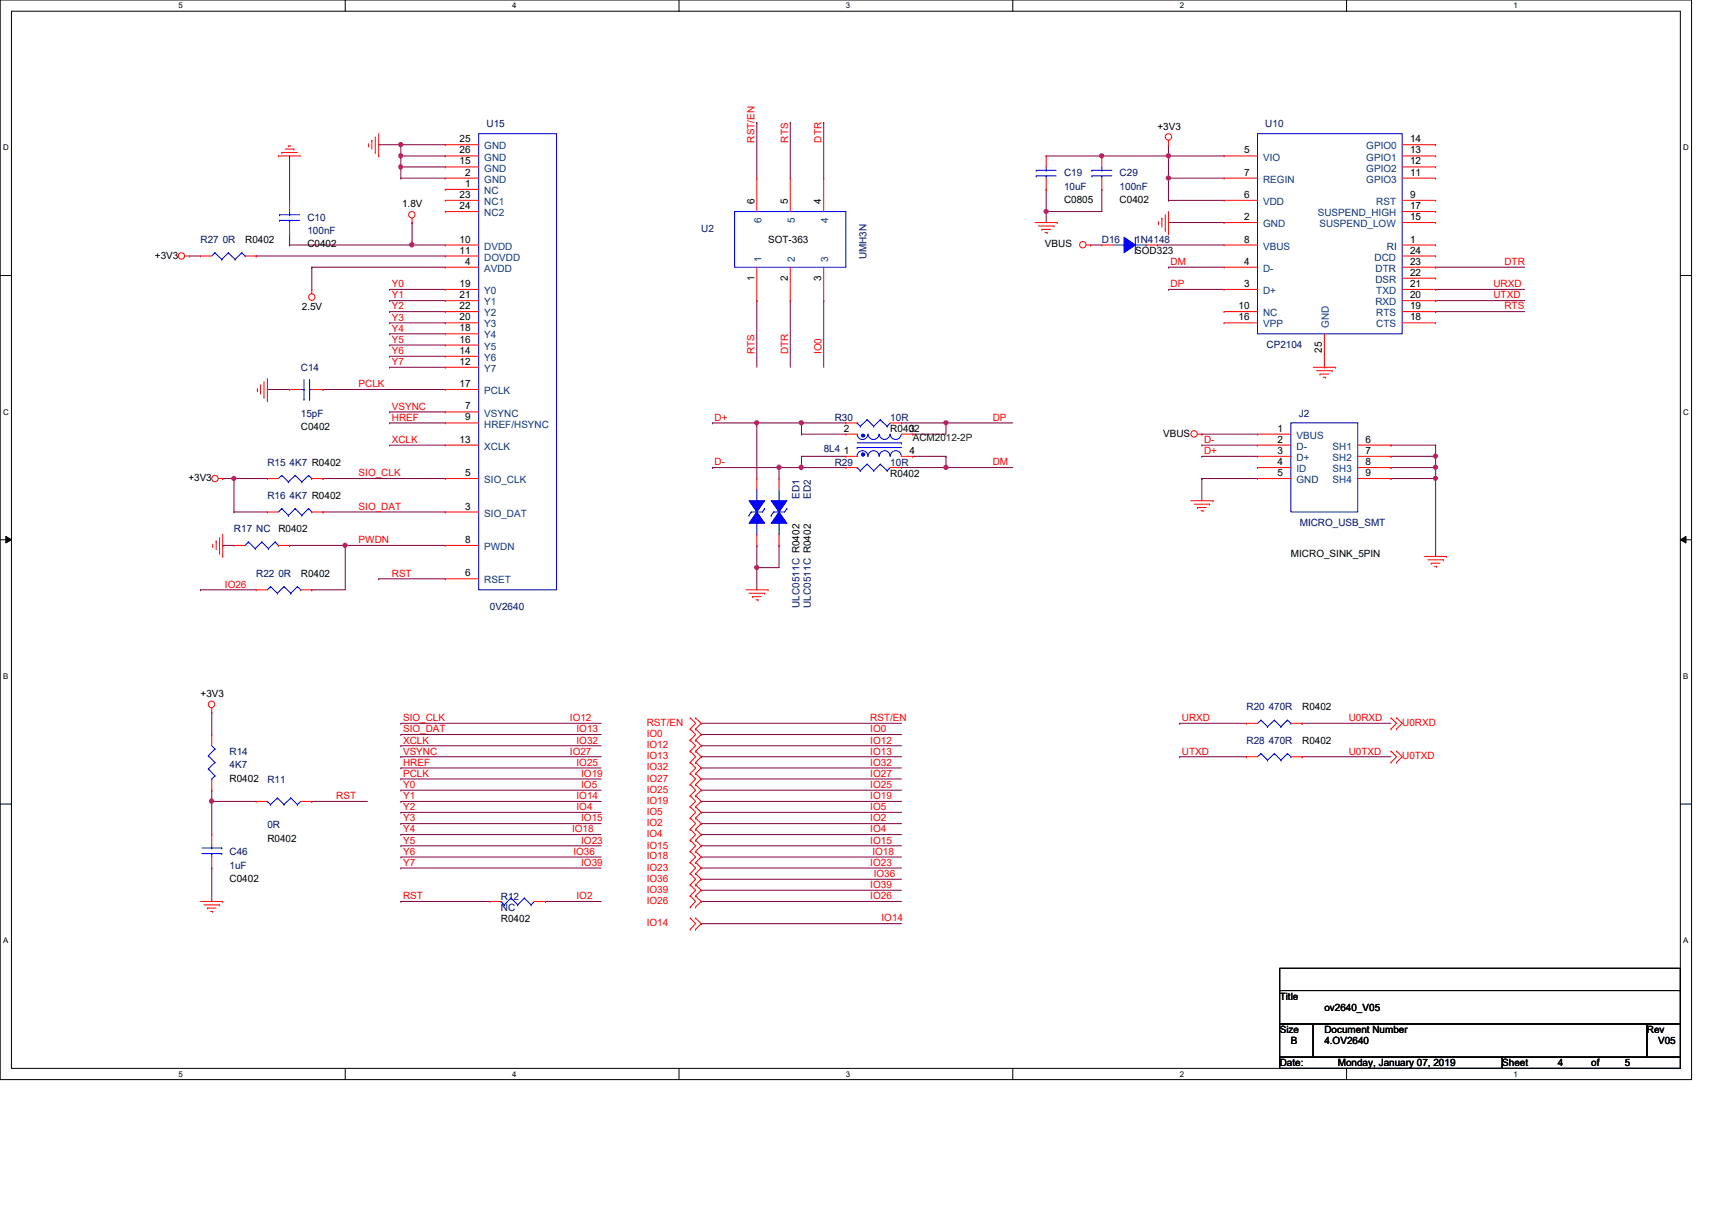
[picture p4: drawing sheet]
<svg xmlns="http://www.w3.org/2000/svg" width="297mm" height="210mm" viewBox="0 0 297 210" stroke-linecap="round" stroke-linejoin="round" font-family="sans-serif">
<path d="M0 0h293.5v187.3h-293.5zM2 1.9h289.5v183.4h-289.5z" fill="none" stroke="#000" stroke-width=".17"/>
<g fill="#fff">
<path d="M30.9 .2h.8v1.5h-.8z"/>
<path d="M30.9 185.5h.8v1.6h-.8z"/>
</g>
<path d="M59.9 0v1.9M59.9 185.3v2" fill="none" stroke="#000" stroke-width=".17"/>
<g fill="#fff">
<path d="M88.9 .2h.7v1.5h-.7z"/>
<path d="M88.9 185.5h.7v1.6h-.7z"/>
</g>
<path d="M117.8 0v1.9M117.8 185.3v2" fill="none" stroke="#000" stroke-width=".17"/>
<g fill="#fff">
<path d="M146.8 .2h.7v1.5h-.7z"/>
<path d="M146.8 185.5h.7v1.6h-.7z"/>
</g>
<path d="M175.7 0v1.9M175.7 185.3v2" fill="none" stroke="#000" stroke-width=".17"/>
<g fill="#fff">
<path d="M204.7 .2h.7v1.5h-.7z"/>
<path d="M204.7 185.5h.7v1.6h-.7z"/>
</g>
<path d="M233.6 0v1.9M233.6 185.3v2" fill="none" stroke="#000" stroke-width=".17"/>
<g fill="#fff">
<path d="M262.6 .2h.8v1.5h-.8z"/>
<path d="M262.6 185.5h.8v1.6h-.8z"/>
<path d="M.5 24.8h1v1.6h-1z"/>
<path d="M292.1 24.8h.9v1.6h-.9z"/>
<path d="M.5 70.7h1v1.5h-1z"/>
<path d="M292.1 70.7h.9v1.5h-.9z"/>
</g>
<path d="M0 47.8h2M291.5 47.8h2" fill="none" stroke="#000" stroke-width=".17"/>
<g fill="#fff">
<path d="M.5 116.5h.9v1.6h-.9z"/>
<path d="M292.1 116.5h.8v1.6h-.8z"/>
</g>
<path d="M0 93.6h2M1 93l1 .6-1 .6zM291.5 93.6l1-.6v1.2zM291.5 93.6h2" fill="none" stroke="#000" stroke-width=".17"/>
<path d="M1 93l1 .6-1 .6zM291.5 93.6l1-.6v1.2z" fill="#000"/>
<g fill="#fff">
<path d="M.5 162.4h.9v1.5h-.9z"/>
<path d="M292.1 162.4h.8v1.5h-.8z"/>
</g>
<path d="M0 139.5h2M291.5 139.5h2" fill="none" stroke="#000" stroke-width=".17"/>
<path d="M36.7 139h.1M36.7 139h7.7" fill="none" stroke="#7f003f" stroke-width=".17"/>
<circle cx="36.7" cy="139" r=".38" fill="#f0f"/>
<circle cx="36.7" cy="139" r=".38" fill="none" stroke="#f0f" stroke-width=".17"/>
<path d="M69.6 25.1h.1M69.6 25.1h7.7M36.7 139h.1M36.7 137.1h.1M36.7 123.6h.1M36.7 123.6v3.8M36.7 137.1v7.7M54.1 139h.1M54.1 139h9.7M36.7 150.6h.1M36.7 150.6v5.8" fill="none" stroke="#7f003f" stroke-width=".17"/>
<circle cx="69.5" cy="25.1" r=".37" fill="#f0f"/>
<circle cx="69.5" cy="25.1" r=".37" fill="none" stroke="#f0f" stroke-width=".17"/>
<path d="M69.6 27.1h.1M69.6 25.1h.1M69.6 27.1h7.7M69.6 25.1v2" fill="none" stroke="#7f003f" stroke-width=".17"/>
<circle cx="69.5" cy="27" r=".37" fill="#f0f"/>
<circle cx="69.5" cy="27" r=".37" fill="none" stroke="#f0f" stroke-width=".17"/>
<path d="M69.6 29h.1M69.6 29h7.7" fill="none" stroke="#7f003f" stroke-width=".17"/>
<circle cx="69.5" cy="29" r=".38" fill="#f0f"/>
<circle cx="69.5" cy="29" r=".38" fill="none" stroke="#f0f" stroke-width=".17"/>
<g fill="none" stroke="#7f003f" stroke-width=".17">
<path d="M50.2 27.1h.1M50.2 27.1v7.7M69.6 27.1h.1M69.6 30.9h.1M69.6 29h.1M69.6 27.1v3.8M69.6 30.9h7.7M50.2 40.6h.1M50.2 40.6v1.9M54.1 46.4h.1M54.1 46.4h23.2M67.6 54.1h.1"/>
<path d="M67.6 54.1h9.7M46.4 67.6h.1M46.4 67.6h3.8M56 67.6h.1M56 67.6h21.3M67.6 71.5h.1M67.6 73.4h.1M67.6 77.2h.1M67.6 71.5h9.7M67.6 73.4h9.7M67.6 77.2h9.7M40.6 83h.1"/>
<path d="M40.6 83h5.8M56 83h.1M56 88.8h.1M56 83h21.3M56 88.8h21.3M59.9 94.6h.1M59.9 94.6h17.4M65.7 100.4h.1M65.7 100.4h11.6"/>
</g>
<circle cx="40.6" cy="83" r=".37" fill="#f0f"/>
<circle cx="40.6" cy="83" r=".37" fill="none" stroke="#f0f" stroke-width=".17"/>
<g fill="none" stroke="#7f003f" stroke-width=".17">
<path d="M202.7 38.6h.1M202.7 25.1h.1M202.7 34.8h.1M202.7 30.9h.1M202.7 38.6h9.7M202.7 25.1v2M202.7 34.8h9.7M202.7 30.9h9.7M200.8 42.5h.1M200.8 42.5h11.6M202.7 46.4h.1M202.7 50.2h.1"/>
<path d="M202.7 46.4h9.7M202.7 50.2h9.7M249.1 46.4h.1M249.1 54.1h.1M249.1 46.4h15.4M249.1 54.1h15.4M38.6 83h.1M38.6 83h2M40.6 88.8h.1M40.6 83h.1M40.6 88.8h5.8M40.6 83v5.8"/>
</g>
<circle cx="202.7" cy="30.9" r=".37" fill="#f0f"/>
<circle cx="202.7" cy="30.9" r=".37" fill="none" stroke="#f0f" stroke-width=".17"/>
<path d="M202.7 30.9h.1M202.7 27.1h.1M202.7 27.1v7.7M202.7 27.1h9.7" fill="none" stroke="#7f003f" stroke-width=".17"/>
<circle cx="202.7" cy="27" r=".37" fill="#f0f"/>
<circle cx="202.7" cy="27" r=".37" fill="none" stroke="#f0f" stroke-width=".17"/>
<path d="M191.2 27.1h.1M191.2 27.1h11.5" fill="none" stroke="#7f003f" stroke-width=".17"/>
<circle cx="191.1" cy="27" r=".37" fill="#f0f"/>
<circle cx="191.1" cy="27" r=".37" fill="none" stroke="#f0f" stroke-width=".17"/>
<path d="M181.5 32.9h.1M181.5 36.7h.1M181.5 32.9v3.8M191.2 32.9h.1M191.2 32.9v3.8h-9.7" fill="none" stroke="#7f003f" stroke-width=".17"/>
<circle cx="181.5" cy="36.7" r=".37" fill="#f0f"/>
<circle cx="181.5" cy="36.7" r=".37" fill="none" stroke="#f0f" stroke-width=".17"/>
<g fill="none" stroke="#7f003f" stroke-width=".17">
<path d="M131.3 21.3h.1M131.3 21.3v9.6M137.1 21.3h.1M137.1 21.3v9.6M142.9 21.3h.1M142.9 21.3v9.6M181.5 36.7h.1M181.5 27.1h.1M181.5 36.7v1.9M181.5 27.1h9.7M131.3 52.2h.1M131.3 52.2v11.5"/>
<path d="M137.1 52.2h.1M137.1 52.2v11.5M142.9 52.2h.1M142.9 52.2v11.5M139.1 73.4h.1M139.1 73.4h7.7"/>
</g>
<circle cx="139" cy="73.3" r=".37" fill="#f0f"/>
<circle cx="139" cy="73.3" r=".37" fill="none" stroke="#f0f" stroke-width=".17"/>
<path d="M164.1 81.1h.1M164.1 81.1h11.6" fill="none" stroke="#7f003f" stroke-width=".17"/>
<circle cx="164.1" cy="81.1" r=".38" fill="#f0f"/>
<circle cx="164.1" cy="81.1" r=".38" fill="none" stroke="#f0f" stroke-width=".17"/>
<path d="M164.1 73.4h.1M164.1 73.4h11.6" fill="none" stroke="#7f003f" stroke-width=".17"/>
<circle cx="164.1" cy="73.3" r=".37" fill="#f0f"/>
<circle cx="164.1" cy="73.3" r=".37" fill="none" stroke="#f0f" stroke-width=".17"/>
<g fill="none" stroke="#7f003f" stroke-width=".17">
<path d="M139.1 75.3h.1M139.1 79.2h.1M139.1 75.3h7.7M139.1 79.2h7.7M156.4 73.4h.1M156.4 73.4h7.7M158.4 75.3h.1M158.4 79.2h.1M158.4 79.2h5.7M164.1 73.4h.1M164.1 79.2h.1M164.1 73.4v1.9h-5.7"/>
<path d="M164.1 79.2v1.9M139.1 81.1h.1M139.1 81.1h7.7"/>
</g>
<circle cx="139" cy="81.1" r=".38" fill="#f0f"/>
<circle cx="139" cy="81.1" r=".38" fill="none" stroke="#f0f" stroke-width=".17"/>
<path d="M131.3 73.4h.1M131.3 73.4h7.8M139.1 73.4h.1M139.1 73.4v1.9M156.4 81.1h.1M156.4 81.1h7.7" fill="none" stroke="#7f003f" stroke-width=".17"/>
<circle cx="131.3" cy="73.3" r=".37" fill="#f0f"/>
<circle cx="131.3" cy="73.3" r=".37" fill="none" stroke="#f0f" stroke-width=".17"/>
<path d="M123.6 73.4h.1M123.6 73.4h7.7M131.3 73.4h.1M131.3 73.4v9.6M139.1 79.2h.1M139.1 79.2v1.9M123.6 81.1h.1M123.6 81.1h11.6M131.3 98.5h.1M131.3 98.5v3.8M135.2 81.1h.1M135.2 81.1v1.9" fill="none" stroke="#7f003f" stroke-width=".17"/>
<circle cx="131.3" cy="98.4" r=".37" fill="#f0f"/>
<circle cx="131.3" cy="98.4" r=".37" fill="none" stroke="#f0f" stroke-width=".17"/>
<path d="M131.3 98.5h.1M135.2 94.6h.1M135.2 81.1h.1M135.2 94.6v3.9h-3.9M135.2 81.1h3.9" fill="none" stroke="#7f003f" stroke-width=".17"/>
<circle cx="135.2" cy="81.1" r=".38" fill="#f0f"/>
<circle cx="135.2" cy="81.1" r=".38" fill="none" stroke="#f0f" stroke-width=".17"/>
<g fill="none" stroke="#7f003f" stroke-width=".17">
<path d="M67.6 59.9h.1M67.6 57.9h.1M67.6 56h.1M67.6 52.2h.1M67.6 50.2h.1M67.6 59.9h9.7M67.6 57.9h9.7M67.6 56h9.7M67.6 52.2h9.7M67.6 50.2h9.7M71.5 42.5h.1M71.5 42.5h5.8"/>
<path d="M67.6 63.7h.1M67.6 61.8h.1M67.6 63.7h9.7M67.6 61.8h9.7M131.3 94.6h.1M131.3 94.6v3.9M69.6 127.4h.1M69.6 133.2h.1M69.6 129.4h.1M69.6 125.5h.1M69.6 131.3h.1M69.6 139h.1"/>
<path d="M69.6 137.1h.1M69.6 135.1h.1M69.6 127.4h34.7M69.6 133.2h34.7M69.6 129.4h34.7M69.6 125.5h34.7M69.6 131.3h34.7M69.6 139h34.7M69.6 137.1h34.7M69.6 135.1h34.7M69.6 140.9h.1M69.6 142.9h.1"/>
<path d="M69.6 146.7h.1M69.6 148.7h.1M69.6 144.8h.1M69.6 150.6h.1M69.6 140.9h34.7M69.6 142.9h34.7M69.6 146.7h34.7M69.6 148.7h34.7M69.6 144.8h34.7M69.6 150.6h34.7"/>
</g>
<circle cx="71.5" cy="42.5" r=".38" fill="#f0f"/>
<circle cx="71.5" cy="42.5" r=".38" fill="none" stroke="#f0f" stroke-width=".17"/>
<g fill="none" stroke="#7f003f" stroke-width=".17">
<path d="M65.7 25.1h.1M65.7 25.1h3.9M71.5 38.6h.1M71.5 38.6v3.9h-21.3M32.9 44.4h.1M32.9 44.4h1.9M44.4 44.4h.1M44.4 44.4h32.9M50.2 42.5h.1M54.1 46.4h.1M54.1 46.4v3.8M189.2 42.5h.1"/>
<path d="M189.2 42.5h2M249.1 50.2h.1M249.1 52.2h.1M249.1 50.2h15.4M249.1 52.2h15.4M241.3 77.2h.1M241.3 77.2h7.8M249.1 79.2h.1M249.1 79.2v1.9M121.7 127.4h.1M121.7 125.5h.1M121.7 125.5h34.7"/>
<path d="M121.7 127.4h34.7M204.7 125.5h.1M204.7 131.3h.1M204.7 131.3h11.6M204.7 125.5h11.6M225.9 131.3h.1M225.9 125.5h.1M225.9 131.3h15.4M225.9 125.5h15.4"/>
</g>
<circle cx="249.1" cy="79.1" r=".37" fill="#f0f"/>
<circle cx="249.1" cy="79.1" r=".37" fill="none" stroke="#f0f" stroke-width=".17"/>
<path d="M241.3 79.2h.1M241.3 79.2h7.8M241.3 81.1h.1M241.3 81.1h7.8M249.1 81.1h.1M249.1 81.1v1.9" fill="none" stroke="#7f003f" stroke-width=".17"/>
<circle cx="249" cy="81.1" r=".38" fill="#f0f"/>
<circle cx="249" cy="81.1" r=".38" fill="none" stroke="#f0f" stroke-width=".17"/>
<g fill="none" stroke="#7f003f" stroke-width=".17">
<path d="M208.5 79.2h.1M208.5 77.2h.1M208.5 75.3h.1M208.5 79.2h9.7M208.5 77.2h9.7M208.5 75.3h9.7M208.5 83h.1M208.5 83h9.7M208.5 83v3.9M241.3 83h.1M241.3 83h7.8M249.1 83h.1"/>
<path d="M249.1 83v13.5"/>
</g>
<circle cx="249.1" cy="83" r=".37" fill="#f0f"/>
<circle cx="249.1" cy="83" r=".37" fill="none" stroke="#f0f" stroke-width=".17"/>
<path d="M249.1 77.2h.1M249.1 77.2v2M38.6 94.6h.1M38.6 94.6h2M59.9 94.6h.1M59.9 94.6v7.7h-5.8M54.1 102.3h.1" fill="none" stroke="#7f003f" stroke-width=".17"/>
<circle cx="59.9" cy="94.6" r=".37" fill="#f0f"/>
<circle cx="59.9" cy="94.6" r=".37" fill="none" stroke="#f0f" stroke-width=".17"/>
<g fill="none" stroke="#7f003f" stroke-width=".17">
<path d="M50.2 94.6h.1M50.2 94.6h9.7M34.8 102.3h.1M34.8 102.3h9.6M121.7 131.3h.1M121.7 137.1h.1M121.7 133.2h.1M121.7 129.4h.1M121.7 135.1h.1M121.7 139h.1M121.7 131.3h34.7M121.7 137.1h34.7"/>
<path d="M121.7 133.2h34.7M121.7 129.4h34.7M121.7 135.1h34.7M121.7 139h34.7M69.6 156.4h.1M69.6 156.4h15.4M94.7 156.4h.1M94.7 156.4h9.6M121.7 144.8h.1M121.7 142.9h.1M121.7 146.7h.1M121.7 150.6h.1"/>
<path d="M121.7 152.5h.1M121.7 148.7h.1M121.7 154.4h.1M121.7 156.4h.1M121.7 140.9h.1M121.7 144.8h34.7M121.7 142.9h34.7M121.7 146.7h34.7M121.7 150.6h34.7M121.7 152.5h34.7M121.7 148.7h34.7M121.7 154.4h34.7"/>
<path d="M121.7 156.4h34.7M121.7 140.9h34.7M121.7 160.2h.1M121.7 160.2h34.7"/>
</g>
<g fill="none" stroke="#f00" stroke-width=".17">
<path d="M48.3 27.1h.1M48.3 27.1h3.9M48.9 26.5h.1M48.9 26.5h2.7M49.5 25.9h1.5M50 25.3h.1M50 25.3h.5M51 25.9h.1M64 25.3h.1M64 24.9v.4M64.5 24.3h.1M64.5 24.3v1.6"/>
<path d="M65.1 26.5h.1M65.1 23.7v2.8M65.7 27.1h.1M65.7 23.2v3.9M71.5 38.6h.1M71.5 37.8v.8M179.6 38.6h3.8M180.2 39.2h2.7M180.8 39.8h.1M180.8 39.8h1.5M182.9 39.2h.1M183.4 38.6h.1"/>
<path d="M201 38.8h.1M201 38.4v.4M201.6 37.8h.1M201.6 37.8v1.6M202.2 40h.1M202.2 37.3v2.7M202.7 25.1h.1M202.7 24.3v.8M202.7 36.7v3.9M32.1 44.4h.8M32.9 44.4h.1M54.1 50.2h.1"/>
<path d="M54.1 50.2v.8M181.3 40.3h.4M181.7 40.3h.1M188.5 42.5h.7M189.2 42.5h.1M202.7 40.6h.1M44.7 67.8h.1M44.7 67.4v.4M45.2 66.8h.1M45.2 66.8v1.6M45.8 68.9h.1M45.8 66.2v2.7"/>
<path d="M46.4 69.5h.1M46.4 65.7v3.8M207.8 75.3h.7M208.5 75.3h.1M227.8 63.7h3.9M228.4 64.3h2.7M229 64.9h.1M229 64.9h1.5M229.6 65.4h.4M230 65.4h.1M231.1 64.3h.1M231.7 63.7h.1"/>
<path d="M36.9 94.8h.1M36.9 94.4v.4M37.5 93.9h.1M37.5 93.9v1.5M37.9 83h.7M38.1 96h.1M38.1 93.3v2.7M38.6 96.5h.1M38.6 83h.1M38.6 92.7v3.8M206.6 86.9h3.9M207.2 87.5h2.7"/>
<path d="M207.8 88.1h.1M207.8 88.1h1.5M208.4 88.6h.3M208.7 88.6h.1M209.9 87.5h.1M210.5 86.9h.1M247.1 96.5h3.9M247.7 97.1h2.7M248.3 97.7h.1M248.3 97.7h1.5M248.9 98.3h.4M249.3 98.3h.1"/>
<path d="M250.4 97.1h.1M251 96.5h.1M129.4 102.3h3.9M130 102.9h2.7M130.6 103.5h.1M130.6 103.5h1.5M131.1 104.1h.4M131.5 104.1h.1M132.7 102.9h.1M133.3 102.3h.1M36.7 123.6h.1M36.7 122.8v.8"/>
<path d="M119.8 124.5h.1M119.8 126.4h.1M119.8 128.4h.1M119.8 130.3h.1M119.8 132.2h.1M119.8 134.2h.1M119.8 136.1h.1M119.8 138h.1M119.8 140h.1M119.8 124.5l.9 1-.9 .9M119.8 126.4l.9 1-.9 1M119.8 128.4l.9 1-.9 .9"/>
<path d="M119.8 130.3l.9 1-.9 .9M119.8 132.2l.9 1-.9 1M119.8 134.2l.9 .9-.9 1M119.8 136.1l.9 1-.9 .9M119.8 138l.9 1-.9 1M119.8 140l.9 .9-.9 1M120.7 126.4h.1M120.7 124.5h.1M120.7 128.4h.1M120.7 130.3h.1M120.7 132.2h.1M120.7 134.2h.1"/>
<path d="M120.7 136.1h.1M120.7 138h.1M120.7 140h.1M120.7 124.5l1 1-1 .9M120.7 126.4l1 1-1 1M120.7 128.4l1 1-1 .9M120.7 130.3l1 1-1 .9M120.7 132.2l1 1-1 1M120.7 134.2l1 .9-1 1M120.7 136.1l1 1-1 .9M120.7 138l1 1-1 1M120.7 140l1 .9-1 1"/>
<path d="M241.3 132.2h.1M241.3 130.3h.1M241.3 126.4h.1M241.3 124.5h.1M241.3 130.3l1 1-1 .9M241.3 124.5l1 1-1 .9M242.3 132.2h.1M242.3 130.3h.1M242.3 126.4h.1M242.3 124.5h.1M242.3 130.3l1 1-1 .9M242.3 124.5l1 1-1 .9"/>
<path d="M34.8 156.4h3.8M35.4 157h2.7M36 157.5h.1M36 157.5h1.5M36.5 158.1h.4M36.9 158.1h.1M38.1 157h.1M38.6 156.4h.1M119.8 141.9h.1M119.8 143.8h.1M119.8 145.8h.1M119.8 147.7h.1"/>
<path d="M119.8 149.6h.1M119.8 151.6h.1M119.8 153.5h.1M119.8 155.4h.1M119.8 157.4h.1M119.8 159.3h.1M119.8 141.9l.9 1-.9 .9M119.8 143.8l.9 1-.9 1M119.8 145.8l.9 .9-.9 1M119.8 147.7l.9 1-.9 .9M119.8 149.6l.9 1-.9 1M119.8 151.6l.9 .9-.9 1"/>
<path d="M119.8 153.5l.9 .9-.9 1M119.8 155.4l.9 1-.9 1M119.8 159.3l.9 .9-.9 1M120.7 141.9h.1M120.7 143.8h.1M120.7 145.8h.1M120.7 147.7h.1M120.7 149.6h.1M120.7 151.6h.1M120.7 153.5h.1M120.7 155.4h.1M120.7 157.4h.1"/>
<path d="M120.7 159.3h.1M120.7 141.9l1 1-1 .9M120.7 143.8l1 1-1 1M120.7 145.8l1 .9-1 1M120.7 147.7l1 1-1 .9M120.7 149.6l1 1-1 1M120.7 151.6l1 .9-1 1M120.7 153.5l1 .9-1 1M120.7 155.4l1 1-1 1M120.7 159.3l1 .9-1 1M119.8 161.2h.1M120.7 161.2h.1"/>
<circle cx="71.4" cy="37.2" r=".56"/>
<circle cx="202.7" cy="23.7" r=".56"/>
<circle cx="31.5" cy="44.4" r=".56"/>
<circle cx="54.1" cy="51.5" r=".56"/>
<circle cx="187.9" cy="42.5" r=".56"/>
<circle cx="207.2" cy="75.3" r=".56"/>
<circle cx="37.3" cy="83" r=".56"/>
<circle cx="36.7" cy="122.2" r=".56"/>
</g>
<path d="M222 168h69.5v3.8h-69.5zM222 171.8h69.5v5.8h-69.5zM222 177.6h5.8v5.8h-5.8zM227.8 177.6h57.9v5.8h-57.9zM285.7 177.6h5.8v5.8h-5.8zM222 183.4h38.6v1.9h-38.6zM260.6 183.4h30.9v1.9h-30.9z" fill="none" stroke="#000" stroke-width=".17"/>
<path d="M130.3 88.8h.1M130.3 88.8h2M131.3 86.9h.1M131.3 92.7h.1M131.3 85v1.9M131.3 90.8v1.9" fill="none" stroke="#00f" stroke-width=".17"/>
<path d="M130 86.9h2.7l-1.4 1.9z" fill-rule="evenodd" fill="#00f"/>
<path d="M130 86.9h2.7l-1.4 1.9zM130 89.4h.1M130.3 88.8l-.3 .6M132.7 88.2h.1M132.7 88.2l-.4 .6" fill="none" stroke="#00f" stroke-width=".17"/>
<path d="M131.3 88.8l1.4 2h-2.7z" fill-rule="evenodd" fill="#00f"/>
<g fill="none" stroke="#00f" stroke-width=".17">
<path d="M48.5 37.3h.1M48.5 38.2h.1M48.5 37.3h3.5M48.5 38.2h3.5M50.2 38.2h.1M50.2 37.3h.1M50.2 36.7v.6M50.2 38.2v.4M127.5 36.7h19.3v9.7h-19.3zM179.8 29.5h.1M179.8 30.5h.1M179.8 29.5h3.5"/>
<path d="M179.8 30.5h3.5M181.5 30.5h.1M181.5 29.5h.1M181.5 29v.5M181.5 30.5v.4M37.3 43.9h.1M37.3 43.9l-.6 .5M37.3 43.9l1.2 1.1M38.5 45h.1M39.6 43.9h.1M39.6 43.9l-1.1 1.1M39.6 43.9l1.2 1.1"/>
<path d="M40.8 45h.1M41.9 43.9h.1M41.9 43.9l-1.1 1.1M41.9 43.9l.6 .5M42.5 44.4h.1M52.2 67.6h.5M52.7 69.3h.1M52.7 67.6h.1M52.7 65.8v3.5M53.7 67.6h.1M53.7 69.3h.1M53.7 67.6h.4"/>
<path d="M53.7 65.8v3.5M148.7 75.3a.93 .93 0 0 0 .9 .9 .93 .93 0 0 0 1-.9M148.7 79.2a.93 .93 0 0 1 .9-1 .93 .93 0 0 1 1 1M148.7 77.6h.1M148.7 76.8h7.7M148.7 77.6h7.7M150.6 75.3a.95 .95 0 0 0 1 .9 .95 .95 0 0 0 .9-.9M150.6 79.2a.95 .95 0 0 1 1-1 .95 .95 0 0 1 .9 1M152.6 75.3a.93 .93 0 0 0 .9 .9 .93 .93 0 0 0 .9-.9M152.6 79.2a.93 .93 0 0 1 .9-1 .93 .93 0 0 1 .9 1M154.5 75.3a.95 .95 0 0 0 .9 .9 .95 .95 0 0 0 1-.9M154.5 79.2a.95 .95 0 0 1 .9-1 .95 .95 0 0 1 1 1"/>
<path d="M156.4 76.8h.1M224 73.4h11.6v15.4h-11.6zM43.1 94h.1M43.1 94l-.6 .6M43.1 94l1.2 1.2M44.3 95.2h.1M45.4 94h.1M45.4 94l-1.1 1.2M45.4 94l1.2 1.2M46.6 95.2h.1M47.7 94h.1M47.7 94l-1.1 1.2"/>
<path d="M47.7 94l.6 .6M48.3 94.6h.1M48.9 82.5h.1M48.9 88.2h.1M48.9 82.5l-.6 .5M48.9 82.5l1.1 1.1M48.9 88.2l-.6 .6M48.9 88.2l1.1 1.2M50 83.6h.1M50 89.4h.1M51.2 82.5h.1M51.2 88.2h.1"/>
<path d="M51.2 82.5l-1.2 1.1M51.2 82.5l1.2 1.1M51.2 88.2l-1.2 1.2M51.2 88.2l1.2 1.2M52.4 83.6h.1M52.4 89.4h.1M53.5 82.5h.1M53.5 88.2h.1M53.5 82.5l-1.1 1.1M53.5 82.5l.6 .5M53.5 88.2l-1.1 1.2M53.5 88.2l.6 .6"/>
<path d="M54.1 83h.1M54.1 88.8h.1M131.3 88.8l1.4 2h-2.7zM148.7 81.1h.1M148.7 81.1l.6 .6M149.3 81.7h.1M150.4 80.5h.1M150.4 80.5l1.2 1.2M150.4 80.5l-1.1 1.2M151.6 81.7h.1M152.7 80.5h.1M152.7 80.5l1.2 1.2"/>
<path d="M152.7 80.5l-1.1 1.2M153.9 81.7h.1M154.5 81.1l-.6 .6M36.1 131.1h.1M36.1 133.4h.1M36.1 131.1l1.2 1.1M36.1 133.4l1.2 1.2M36.7 135.1h.1M36.7 129.4l.6 .5M37.3 129.9h.1M37.3 132.2h.1M37.3 134.6h.1"/>
<path d="M37.3 129.9l-1.2 1.2M37.3 132.2l-1.2 1.2M37.3 134.6l-.6 .5M218.8 130.7h.1M218.8 130.7l-.6 .6M218.8 130.7l1.1 1.2M219.9 131.9h.1M221.1 130.7h.1M221.1 130.7l-1.2 1.2M221.1 130.7l1.1 1.2M222.2 131.9h.1M223.4 130.7h.1"/>
<path d="M223.4 130.7l-1.2 1.2M223.4 130.7l.6 .6M224 131.3h.1M35 148.1h3.5M35 147.1h3.5M36.7 147.1h.1M36.7 148.1h.1M36.7 146.7v.4M36.7 148.1v.6M38.5 148.1h.1M38.5 147.1h.1M86.9 156.4h.1"/>
<path d="M86.9 156.4l.6 .6M87.5 157h.1M88.6 155.8h.1M88.6 155.8l1.2 1.2M88.6 155.8l-1.1 1.2M89.8 157h.1M91 155.8h.1M91 155.8l1.2 1.2M91 155.8l-1.2 1.2M92.2 157h.1M92.7 156.4l-.5 .6"/>
</g>
<g fill="none" stroke="#f00" stroke-width=".17">
<path d="M50.2 34.8h.1M50.2 34.8v1.9M50.2 38.6v2M131.3 30.9h.1M131.3 30.9v5.8M137.1 30.9h.1M137.1 30.9v5.8M142.9 30.9h.1M142.9 30.9v5.8M181.5 32.9h.1M181.5 27.1h.1M181.5 27.1v1.9"/>
<path d="M181.5 30.9v2M34.8 44.4h.1M34.8 44.4h1.9M42.5 44.4h1.9M44.4 44.4h.1M50.2 40.6h.1M131.3 52.2h.1M131.3 46.4v5.8M137.1 52.2h.1M137.1 46.4v5.8M142.9 52.2h.1M142.9 46.4v5.8"/>
<path d="M50.2 67.6h.1M50.2 67.6h2M54.1 67.6h1.9M56 67.6h.1M218.2 75.3h.1M218.2 77.2h.1M218.2 79.2h.1M218.2 75.3h5.8M218.2 77.2h5.8M218.2 79.2h5.8M235.6 77.2h5.7M235.6 79.2h5.7"/>
<path d="M241.3 77.2h.1M241.3 79.2h.1M40.6 94.6h.1M40.6 94.6h1.9M46.4 83h.1M46.4 88.8h.1M46.4 83h1.9M46.4 88.8h1.9M48.3 94.6h1.9M50.2 94.6h.1M54.1 83h1.9M54.1 88.8h1.9"/>
<path d="M56 83h.1M56 88.8h.1M131.3 83h.1M131.3 94.6h.1M131.3 83v2M131.3 92.7v1.9M146.8 81.1h.1M146.8 81.1h1.9M154.5 81.1h1.9M156.4 81.1h.1M218.2 81.1h.1M218.2 83h.1"/>
<path d="M218.2 83h5.8M218.2 81.1h5.8M235.6 83h5.7M235.6 81.1h5.7M241.3 81.1h.1M241.3 83h.1M36.7 127.4h.1M36.7 137.1h.1M36.7 127.4v2M36.7 135.1v2M216.3 131.3h.1M216.3 131.3h1.9"/>
<path d="M224 131.3h1.9M225.9 131.3h.1M36.7 144.8h.1M36.7 150.6h.1M36.7 144.8v1.9M36.7 148.7v1.9M85 156.4h.1M85 156.4h1.9M92.7 156.4h2M94.7 156.4h.1"/>
</g>
<circle cx="149.7" cy="78.8" r=".29" fill="#00f"/>
<circle cx="149.7" cy="78.8" r=".29" fill="none" stroke="#00f" stroke-width=".17"/>
<circle cx="149.8" cy="75.6" r=".27" fill="#00f"/>
<g fill="none" stroke="#00f" stroke-width=".17">
<path d="M134.2 88.8h.1M134.2 88.8h1.9M135.2 86.9h.1M135.2 92.7h.1M135.2 85v1.9M135.2 90.8v1.9M46.4 139h.1M46.4 139l.5 .6M46.9 139.6h.1M48.1 138.4h.1M48.1 138.4l1.2 1.2M48.1 138.4l-1.2 1.2"/>
<path d="M49.3 139.6h.1M50.5 138.4h.1M50.5 138.4l1.1 1.2M50.5 138.4l-1.2 1.2M51.6 139.6h.1M52.2 139l-.6 .6"/>
<circle cx="149.8" cy="75.6" r=".27"/>
</g>
<path d="M146.8 79.2h.1M146.8 75.3h.1M146.8 79.2h1.9M146.8 75.3h1.9M156.4 79.2h2M156.4 75.3h2M158.4 79.2h.1M158.4 75.3h.1M44.4 139h.1M44.4 139h2M52.2 139h1.9M54.1 139h.1" fill="none" stroke="#f00" stroke-width=".17"/>
<path d="M133.8 86.9h2.7l-1.3 1.9z" fill-rule="evenodd" fill="#00f"/>
<path d="M133.8 86.9h2.7l-1.3 1.9zM133.8 89.4h.1M134.2 88.8l-.4 .6M136.5 88.2h.1M136.5 88.2l-.4 .6" fill="none" stroke="#00f" stroke-width=".17"/>
<path d="M135.2 88.8l1.3 2h-2.7z" fill-rule="evenodd" fill="#00f"/>
<g fill="none" stroke="#00f" stroke-width=".17">
<path d="M83.1 23.2h13.5v79.1h-13.5zM189.4 29.5h.1M189.4 30.5h.1M189.4 29.5h3.5M189.4 30.5h3.5M191.2 30.5h.1M191.2 29.5h.1M191.2 29v.5M191.2 30.5v.4M218.2 23.2h25.1v34.7h-25.1zM193.1 42.5h1.9M195 42.5h.1"/>
<path d="M197 43.9h.1M197 41.1v2.8M197 42.5h1.9M198.9 42.5h.1M148.7 73.4h.1M148.7 73.4l.6 .6M149.3 74h.1M150.4 72.8h.1M150.4 72.8l1.2 1.2M150.4 72.8l-1.1 1.2M151.6 74h.1M152.7 72.8h.1"/>
<path d="M152.7 72.8l1.2 1.2M152.7 72.8l-1.1 1.2M153.9 74h.1M154.5 73.4l-.6 .6M135.2 88.8l1.3 2h-2.7zM218.8 124.9h.1M218.8 124.9l-.6 .6M218.8 124.9l1.1 1.2M219.9 126.1h.1M221.1 124.9h.1M221.1 124.9l-1.2 1.2M221.1 124.9l1.1 1.2"/>
<path d="M222.2 126.1h.1M223.4 124.9h.1M223.4 124.9l-1.2 1.2M223.4 124.9l.6 .6M224 125.5h.1"/>
</g>
<g fill="none" stroke="#f00" stroke-width=".17">
<path d="M77.3 32.9h.1M77.3 34.8h.1M77.3 36.7h.1M77.3 25.1h.1M77.3 27.1h.1M77.3 29h.1M77.3 30.9h.1M77.3 27.1h5.8M77.3 30.9h5.8M77.3 34.8h5.8M77.3 25.1h5.8M77.3 29h5.8"/>
<path d="M77.3 36.7h5.8M77.3 32.9h5.8M191.2 32.9h.1M191.2 27.1h.1M191.2 27.1v1.9M191.2 30.9v2M212.4 27.1h.1M212.4 30.9h.1M212.4 34.8h.1M212.4 38.6h.1M212.4 27.1h5.8M212.4 30.9h5.8"/>
<path d="M212.4 34.8h5.8M212.4 38.6h5.8M243.3 27.1h5.8M243.3 30.9h5.8M243.3 34.8h5.8M243.3 38.6h5.8M243.3 25.1h5.8M243.3 29h5.8M243.3 36.7h5.8M249.1 25.1h.1M249.1 27.1h.1M249.1 29h.1"/>
<path d="M249.1 30.9h.1M249.1 34.8h.1M249.1 36.7h.1M249.1 38.6h.1M77.3 46.4h.1M77.3 42.5h.1M77.3 44.4h.1M77.3 57.9h.1M77.3 50.2h.1M77.3 52.2h.1M77.3 54.1h.1M77.3 56h.1"/>
<path d="M77.3 59.9h.1M77.3 42.5h5.8M77.3 46.4h5.8M77.3 50.2h5.8M77.3 56h5.8M77.3 44.4h5.8M77.3 52.2h5.8M77.3 54.1h5.8M77.3 57.9h5.8M77.3 59.9h5.8M212.4 42.5h.1M212.4 46.4h.1"/>
<path d="M212.4 50.2h.1M212.4 56h.1M212.4 54.1h.1M212.4 42.5h5.8M212.4 46.4h5.8M212.4 50.2h5.8M212.4 56h5.8M212.4 54.1h5.8M229.8 57.9v5.8M243.3 42.5h5.8M243.3 46.4h5.8M243.3 50.2h5.8"/>
<path d="M243.3 56h5.8M243.3 44.4h5.8M243.3 48.3h5.8M243.3 52.2h5.8M243.3 54.1h5.8M249.1 42.5h.1M249.1 44.4h.1M249.1 46.4h.1M249.1 48.3h.1M249.1 50.2h.1M249.1 52.2h.1M249.1 54.1h.1"/>
<path d="M249.1 56h.1M77.3 61.8h.1M77.3 63.7h.1M77.3 67.6h.1M77.3 71.5h.1M77.3 73.4h.1M77.3 77.2h.1M77.3 73.4h5.8M77.3 61.8h5.8M77.3 63.7h5.8M77.3 67.6h5.8M77.3 71.5h5.8"/>
<path d="M77.3 77.2h5.8M146.8 73.4h.1M146.8 73.4h1.9M154.5 73.4h1.9M156.4 73.4h.1M229.8 63.7h.1M77.3 83h.1M77.3 88.8h.1M77.3 94.6h.1M77.3 83h5.8M77.3 88.8h5.8M77.3 94.6h5.8"/>
<path d="M135.2 83h.1M135.2 94.6h.1M135.2 83v2M135.2 92.7v1.9M77.3 100.4h.1M77.3 100.4h5.8M216.3 125.5h.1M216.3 125.5h1.9M224 125.5h1.9M225.9 125.5h.1"/>
</g>
<path d="M195 41.1l2 1.4-2 1.4z" fill-rule="evenodd" fill="#00f"/>
<g fill="none" stroke="#00f" stroke-width=".17">
<path d="M195 41.1l2 1.4-2 1.4zM46.9 101.8h.1M46.9 101.8l-.5 .5M46.9 101.8l1.2 1.1M48.1 102.9h.1M49.3 101.8h.1M49.3 101.8l-1.2 1.1M49.3 101.8l1.2 1.1M50.5 102.9h.1M51.6 101.8h.1M51.6 101.8l-1.1 1.1M51.6 101.8l.6 .5"/>
<path d="M52.2 102.3h.1"/>
</g>
<path d="M191.2 42.5h.1M191.2 42.5h1.9M198.9 42.5h1.9M200.8 42.5h.1M44.4 102.3h.1M44.4 102.3h2M52.2 102.3h1.9M54.1 102.3h.1" fill="none" stroke="#f00" stroke-width=".17"/>
<circle cx="36.7" cy="139" r=".38" fill="#f0f"/>
<circle cx="36.7" cy="139" r=".38" fill="none" stroke="#f0f" stroke-width=".17"/>
<circle cx="69.5" cy="25.1" r=".37" fill="#f0f"/>
<circle cx="69.5" cy="25.1" r=".37" fill="none" stroke="#f0f" stroke-width=".17"/>
<circle cx="69.5" cy="27" r=".37" fill="#f0f"/>
<circle cx="69.5" cy="27" r=".37" fill="none" stroke="#f0f" stroke-width=".17"/>
<circle cx="69.5" cy="29" r=".38" fill="#f0f"/>
<circle cx="69.5" cy="29" r=".38" fill="none" stroke="#f0f" stroke-width=".17"/>
<circle cx="40.6" cy="83" r=".37" fill="#f0f"/>
<circle cx="40.6" cy="83" r=".37" fill="none" stroke="#f0f" stroke-width=".17"/>
<circle cx="202.7" cy="30.9" r=".37" fill="#f0f"/>
<circle cx="202.7" cy="30.9" r=".37" fill="none" stroke="#f0f" stroke-width=".17"/>
<circle cx="202.7" cy="27" r=".37" fill="#f0f"/>
<circle cx="202.7" cy="27" r=".37" fill="none" stroke="#f0f" stroke-width=".17"/>
<circle cx="191.1" cy="27" r=".37" fill="#f0f"/>
<circle cx="191.1" cy="27" r=".37" fill="none" stroke="#f0f" stroke-width=".17"/>
<circle cx="181.5" cy="36.7" r=".37" fill="#f0f"/>
<circle cx="181.5" cy="36.7" r=".37" fill="none" stroke="#f0f" stroke-width=".17"/>
<circle cx="139" cy="73.3" r=".37" fill="#f0f"/>
<circle cx="139" cy="73.3" r=".37" fill="none" stroke="#f0f" stroke-width=".17"/>
<circle cx="164.1" cy="81.1" r=".38" fill="#f0f"/>
<circle cx="164.1" cy="81.1" r=".38" fill="none" stroke="#f0f" stroke-width=".17"/>
<circle cx="164.1" cy="73.3" r=".37" fill="#f0f"/>
<circle cx="164.1" cy="73.3" r=".37" fill="none" stroke="#f0f" stroke-width=".17"/>
<circle cx="139" cy="81.1" r=".38" fill="#f0f"/>
<circle cx="139" cy="81.1" r=".38" fill="none" stroke="#f0f" stroke-width=".17"/>
<circle cx="131.3" cy="73.3" r=".37" fill="#f0f"/>
<circle cx="131.3" cy="73.3" r=".37" fill="none" stroke="#f0f" stroke-width=".17"/>
<circle cx="131.3" cy="98.4" r=".37" fill="#f0f"/>
<circle cx="131.3" cy="98.4" r=".37" fill="none" stroke="#f0f" stroke-width=".17"/>
<circle cx="135.2" cy="81.1" r=".38" fill="#f0f"/>
<circle cx="135.2" cy="81.1" r=".38" fill="none" stroke="#f0f" stroke-width=".17"/>
<circle cx="71.5" cy="42.5" r=".38" fill="#f0f"/>
<circle cx="71.5" cy="42.5" r=".38" fill="none" stroke="#f0f" stroke-width=".17"/>
<circle cx="249.1" cy="79.1" r=".37" fill="#f0f"/>
<circle cx="249.1" cy="79.1" r=".37" fill="none" stroke="#f0f" stroke-width=".17"/>
<circle cx="249" cy="81.1" r=".38" fill="#f0f"/>
<circle cx="249" cy="81.1" r=".38" fill="none" stroke="#f0f" stroke-width=".17"/>
<circle cx="249.1" cy="83" r=".37" fill="#f0f"/>
<circle cx="249.1" cy="83" r=".37" fill="none" stroke="#f0f" stroke-width=".17"/>
<circle cx="59.9" cy="94.6" r=".37" fill="#f0f"/>
<circle cx="59.9" cy="94.6" r=".37" fill="none" stroke="#f0f" stroke-width=".17"/>
<g font-size="1.7" fill="#00007f">
<text x="84.4" y="22.1">U15</text>
<text x="219.5" y="22.1">U10</text>
<text x="184.6" y="30.6">C19</text>
<text x="184.6" y="32.9">10uF</text>
<text x="194.3" y="30.6">C29</text>
<text x="194.3" y="32.9">100nF</text>
<text x="53.3" y="38.3">C10</text>
<text x="53.3" y="40.6">100nF</text>
<text x="121.7" y="40.2">U2</text>
<text x="34.8" y="42.2">R27 0R</text>
<text x="150.3" y="45" transform="rotate(-90 150.3 45)">UMH3N</text>
<text x="191.2" y="42.2">D16</text>
<text x="197" y="42.2">1N4148</text>
<text x="52.2" y="64.3">C14</text>
<text x="219.7" y="60.3">CP2104</text>
<text x="52.2" y="72.3">15pF</text>
<text x="144.8" y="73.1">R30</text>
<text x="154.5" y="73.1">10R</text>
<text x="225.3" y="72.3">J2</text>
<text x="46.4" y="80.8">R15 4K7 R0402</text>
<text x="142.9" y="78.4">8L4</text>
<text x="144.8" y="80.8">R29</text>
<text x="154.5" y="80.8">10R</text>
<text x="46.4" y="86.6">R16 4K7 R0402</text>
<text x="138.7" y="86.5" transform="rotate(-90 138.7 86.5)">ED1</text>
<text x="140.7" y="86.5" transform="rotate(-90 140.7 86.5)">ED2</text>
<text x="40.6" y="92.4">R17 NC</text>
<text x="225.5" y="91.2">MICRO_USB_SMT</text>
<text x="44.4" y="100.1">R22 0R</text>
<text x="85" y="105.9">0V2640</text>
<text x="138.7" y="105.4" transform="rotate(-90 138.7 105.4)">ULC0511C R0402</text>
<text x="140.7" y="105.4" transform="rotate(-90 140.7 105.4)">ULC0511C R0402</text>
<text x="216.3" y="123.2">R20 470R</text>
<text x="39.8" y="131">R14</text>
<text x="216.3" y="129">R28 470R</text>
<text x="39.8" y="133.3">4K7</text>
<text x="46.4" y="135.8">R11</text>
<text x="46.4" y="143.7">0R</text>
<text x="39.8" y="148.3">C46</text>
<text x="39.8" y="150.7">1uF</text>
<text x="86.9" y="156">R12</text>
<text x="86.9" y="158">NC</text>
</g>
<g font-size="1.7">
<text x="200.8" y="22.5">+3V3</text>
<text x="79.8" y="24.7">25</text>
<text x="79.8" y="26.6">26</text>
<text x="79.8" y="28.5">15</text>
<text x="215.9" y="26.6">5</text>
<text x="244.6" y="24.7">14</text>
<text x="244.6" y="26.6">13</text>
<text x="244.6" y="28.5">12</text>
<text x="69.8" y="36">1.8V</text>
<text x="79.8" y="34.3">23</text>
<text x="80.7" y="32.4">1</text>
<text x="80.7" y="30.5">2</text>
<text x="130.9" y="35.3" transform="rotate(-90 130.9 35.3)">6</text>
<text x="136.7" y="35.3" transform="rotate(-90 136.7 35.3)">5</text>
<text x="142.5" y="35.3" transform="rotate(-90 142.5 35.3)">4</text>
<text x="184.6" y="35.2">C0805</text>
<text x="194.3" y="35.2">C0402</text>
<text x="215.9" y="30.5">7</text>
<text x="215.9" y="34.3">6</text>
<text x="244.6" y="30.5">11</text>
<text x="244.6" y="34.3">9</text>
<text x="79.8" y="36.3">24</text>
<text x="215.9" y="38.2">2</text>
<text x="244.6" y="36.3">17</text>
<text x="244.6" y="38.2">15</text>
<text x="26.9" y="44.9">+3V3</text>
<text x="42.5" y="42.2">R0402</text>
<text x="53.3" y="42.9">C0402</text>
<text x="79.8" y="42.1">10</text>
<text x="79.8" y="44">11</text>
<text x="80.7" y="45.9">4</text>
<text x="133.3" y="42.2">SOT-363</text>
<text x="181.3" y="42.9">VBUS</text>
<text x="197" y="44.1">SOD323</text>
<text x="215.9" y="42.1">8</text>
<text x="215.9" y="45.9">4</text>
<text x="244.6" y="42.1">1</text>
<text x="244.6" y="44">24</text>
<text x="244.6" y="45.9">23</text>
<text x="244.6" y="47.8">22</text>
<text x="52.4" y="53.8">2.5V</text>
<text x="79.8" y="49.8">19</text>
<text x="79.8" y="51.7">21</text>
<text x="79.8" y="53.6">22</text>
<text x="130.9" y="48.7" transform="rotate(-90 130.9 48.7)">1</text>
<text x="136.7" y="48.7" transform="rotate(-90 136.7 48.7)">2</text>
<text x="142.5" y="48.7" transform="rotate(-90 142.5 48.7)">3</text>
<text x="214.9" y="53.6">10</text>
<text x="215.9" y="49.8">3</text>
<text x="244.6" y="49.8">21</text>
<text x="244.6" y="51.7">20</text>
<text x="244.6" y="53.6">19</text>
<text x="79.8" y="57.5">18</text>
<text x="79.8" y="55.6">20</text>
<text x="79.8" y="59.4">16</text>
<text x="214.9" y="55.6">16</text>
<text x="244.6" y="55.6">18</text>
<text x="79.8" y="61.4">14</text>
<text x="79.8" y="63.3">12</text>
<text x="229.4" y="61.2" transform="rotate(-90 229.4 61.2)">25</text>
<text x="79.8" y="67.1">17</text>
<text x="80.7" y="71">7</text>
<text x="52.2" y="74.6">C0402</text>
<text x="79.8" y="76.8">13</text>
<text x="80.7" y="72.9">9</text>
<text x="146.4" y="74.9">2</text>
<text x="154.5" y="75">R0402</text>
<text x="157.8" y="74.9">3</text>
<text x="201.8" y="75.7">VBUS</text>
<text x="221.7" y="74.9">1</text>
<text x="221.7" y="76.8">2</text>
<text x="236.9" y="76.8">6</text>
<text x="32.7" y="83.5">+3V3</text>
<text x="80.7" y="82.6">5</text>
<text x="146.4" y="78.7">1</text>
<text x="154.5" y="82.7">R0402</text>
<text x="157.8" y="78.7">4</text>
<text x="221.7" y="78.7">3</text>
<text x="221.7" y="80.7">4</text>
<text x="221.7" y="82.6">5</text>
<text x="236.9" y="78.7">7</text>
<text x="236.9" y="80.7">8</text>
<text x="236.9" y="82.6">9</text>
<text x="80.7" y="88.4">3</text>
<text x="48.3" y="92.4">R0402</text>
<text x="80.7" y="94.2">8</text>
<text x="52.2" y="100.1">R0402</text>
<text x="80.7" y="100">6</text>
<text x="224" y="96.6">MICRO_SINK_5PIN</text>
<text x="34.8" y="120.9">+3V3</text>
<text x="225.9" y="123.2">R0402</text>
<text x="225.9" y="129">R0402</text>
<text x="39.8" y="135.6">R0402</text>
<text x="46.4" y="146">R0402</text>
<text x="39.8" y="153">C0402</text>
<text x="86.9" y="159.9">R0402</text>
<text x="222" y="173.4">Title</text>
<text x="222" y="179.2">Size</text>
<text x="229.8" y="179.2">Document Number</text>
<text x="229.8" y="175.3">ov2640_V05</text>
<text x="285.7" y="179.2">Rev</text>
<text x="222" y="185">Date:</text>
<text x="224" y="181.1">B</text>
<text x="229.8" y="181.1">4.OV2640</text>
<text x="232.1" y="185">Monday, January 07, 2019</text>
<text x="260.6" y="185">Sheet</text>
<text x="270.3" y="185">4</text>
<text x="276.1" y="185">of</text>
<text x="281.9" y="185">5</text>
<text x="287.7" y="181.1">V05</text>
</g>
<g font-size="1.7" fill="#003f7f">
<text x="84" y="25.9">GND</text>
<text x="84" y="27.9">GND</text>
<text x="84" y="29.8">GND</text>
<text x="219.2" y="27.9">VIO</text>
<text x="237.1" y="25.9">GPIO0</text>
<text x="237.1" y="27.9">GPIO1</text>
<text x="237.1" y="29.8">GPIO2</text>
<text x="84" y="33.7">NC</text>
<text x="84" y="35.6">NC1</text>
<text x="84" y="31.7">GND</text>
<text x="219.2" y="31.7">REGIN</text>
<text x="219.2" y="35.6">VDD</text>
<text x="237.1" y="31.7">GPIO3</text>
<text x="238.8" y="35.6">RST</text>
<text x="84" y="37.5">NC2</text>
<text x="132.1" y="38.7" transform="rotate(-90 132.1 38.7)">6</text>
<text x="137.9" y="38.7" transform="rotate(-90 137.9 38.7)">5</text>
<text x="143.7" y="38.7" transform="rotate(-90 143.7 38.7)">4</text>
<text x="219.2" y="39.4">GND</text>
<text x="228.6" y="37.5">SUSPEND_HIGH</text>
<text x="228.9" y="39.4">SUSPEND_LOW</text>
<text x="84" y="47.2">AVDD</text>
<text x="84" y="43.3">DVDD</text>
<text x="84" y="45.2">DOVDD</text>
<text x="132.1" y="45.4" transform="rotate(-90 132.1 45.4)">1</text>
<text x="137.9" y="45.4" transform="rotate(-90 137.9 45.4)">2</text>
<text x="143.7" y="45.4" transform="rotate(-90 143.7 45.4)">3</text>
<text x="219.2" y="43.3">VBUS</text>
<text x="219.2" y="47.2">D-</text>
<text x="238.5" y="45.2">DCD</text>
<text x="238.7" y="47.2">DTR</text>
<text x="240.6" y="43.3">RI</text>
<text x="84" y="51">Y0</text>
<text x="84" y="53">Y1</text>
<text x="219.2" y="51">D+</text>
<text x="238.6" y="49.1">DSR</text>
<text x="238.6" y="53">RXD</text>
<text x="238.8" y="51">TXD</text>
<text x="84" y="58.7">Y4</text>
<text x="84" y="54.9">Y2</text>
<text x="84" y="56.8">Y3</text>
<text x="219.2" y="56.8">VPP</text>
<text x="219.2" y="54.9">NC</text>
<text x="230.6" y="56.9" transform="rotate(-90 230.6 56.9)">GND</text>
<text x="238.8" y="54.9">RTS</text>
<text x="238.8" y="56.8">CTS</text>
<text x="84" y="60.7">Y5</text>
<text x="84" y="62.6">Y6</text>
<text x="84" y="64.5">Y7</text>
<text x="84" y="68.4">PCLK</text>
<text x="84" y="72.3">VSYNC</text>
<text x="84" y="74.2">HREF/HSYNC</text>
<text x="225" y="76.1">VBUS</text>
<text x="84" y="78">XCLK</text>
<text x="84" y="83.8">SIO_CLK</text>
<text x="225" y="78">D-</text>
<text x="225" y="80">D+</text>
<text x="225" y="81.9">ID</text>
<text x="225" y="83.8">GND</text>
<text x="231.2" y="78">SH1</text>
<text x="231.2" y="80">SH2</text>
<text x="231.2" y="81.9">SH3</text>
<text x="231.2" y="83.8">SH4</text>
<text x="84" y="89.6">SIO_DAT</text>
<text x="84" y="95.4">PWDN</text>
<text x="84" y="101.2">RSET</text>
</g>
<g font-size="1.7" fill="#f00">
<text x="130.9" y="24.7" transform="rotate(-90 130.9 24.7)">RST/EN</text>
<text x="136.7" y="24.7" transform="rotate(-90 136.7 24.7)">RTS</text>
<text x="142.5" y="24.7" transform="rotate(-90 142.5 24.7)">DTR</text>
<text x="203.1" y="46">DM</text>
<text x="261" y="46">DTR</text>
<text x="68" y="53.7">Y2</text>
<text x="68" y="51.8">Y1</text>
<text x="68" y="49.8">Y0</text>
<text x="203.1" y="49.8">DP</text>
<text x="259.1" y="49.8">URXD</text>
<text x="259.1" y="51.8">UTXD</text>
<text x="261" y="53.7">RTS</text>
<text x="68" y="59.5">Y5</text>
<text x="68" y="57.5">Y4</text>
<text x="68" y="55.6">Y3</text>
<text x="68" y="63.3">Y7</text>
<text x="68" y="61.4">Y6</text>
<text x="130.9" y="61.4" transform="rotate(-90 130.9 61.4)">RTS</text>
<text x="136.7" y="61.4" transform="rotate(-90 136.7 61.4)">DTR</text>
<text x="142.5" y="61.4" transform="rotate(-90 142.5 61.4)">IO0</text>
<text x="62.2" y="67.2">PCLK</text>
<text x="68" y="71.1">VSYNC</text>
<text x="68" y="73">HREF</text>
<text x="68" y="76.8">XCLK</text>
<text x="124" y="73">D+</text>
<text x="172.3" y="73">DP</text>
<text x="208.9" y="76.8">D-</text>
<text x="62.2" y="82.6">SIO_CLK</text>
<text x="124" y="80.7">D-</text>
<text x="172.3" y="80.7">DM</text>
<text x="208.9" y="78.8">D+</text>
<text x="62.2" y="88.4">SIO_DAT</text>
<text x="62.2" y="94.2">PWDN</text>
<text x="39" y="101.9">IO26</text>
<text x="68" y="100">RST</text>
<text x="69.9" y="125.1">SIO_CLK</text>
<text x="98.9" y="125.1">IO12</text>
<text x="112.2" y="125.9">RST/EN</text>
<text x="151" y="125.1">RST/EN</text>
<text x="205.1" y="125.1">URXD</text>
<text x="234" y="125.1">U0RXD</text>
<text x="243.3" y="125.9">U0RXD</text>
<text x="69.9" y="127">SIO_DAT</text>
<text x="69.9" y="129">XCLK</text>
<text x="69.9" y="130.9">VSYNC</text>
<text x="98.9" y="130.9">IO27</text>
<text x="100" y="127">IO13</text>
<text x="100" y="129">IO32</text>
<text x="112.2" y="127.9">IO0</text>
<text x="112.2" y="129.8">IO12</text>
<text x="112.2" y="131.7">IO13</text>
<text x="151" y="127">IO0</text>
<text x="151" y="130.9">IO13</text>
<text x="151" y="129">IO12</text>
<text x="205.1" y="130.9">UTXD</text>
<text x="234" y="130.9">U0TXD</text>
<text x="243.3" y="131.7">U0TXD</text>
<text x="69.9" y="134.7">PCLK</text>
<text x="69.9" y="132.8">HREF</text>
<text x="69.9" y="136.7">Y0</text>
<text x="100" y="132.8">IO25</text>
<text x="100.8" y="134.7">IO19</text>
<text x="100.8" y="136.7">IO5</text>
<text x="112.2" y="133.6">IO32</text>
<text x="112.2" y="135.6">IO27</text>
<text x="112.2" y="137.5">IO25</text>
<text x="151" y="136.7">IO25</text>
<text x="151" y="132.8">IO32</text>
<text x="151" y="134.7">IO27</text>
<text x="58.3" y="138.6">RST</text>
<text x="69.9" y="142.5">Y3</text>
<text x="69.9" y="140.5">Y2</text>
<text x="69.9" y="138.6">Y1</text>
<text x="100" y="140.5">IO4</text>
<text x="100" y="138.6">IO14</text>
<text x="100.8" y="142.5">IO15</text>
<text x="112.2" y="139.4">IO19</text>
<text x="112.2" y="141.4">IO5</text>
<text x="112.2" y="143.3">IO2</text>
<text x="151" y="142.5">IO2</text>
<text x="151" y="140.5">IO5</text>
<text x="151" y="138.6">IO19</text>
<text x="69.9" y="146.3">Y5</text>
<text x="69.9" y="148.3">Y6</text>
<text x="69.9" y="144.4">Y4</text>
<text x="99.3" y="144.4">IO18</text>
<text x="99.5" y="148.3">IO36</text>
<text x="100.8" y="146.3">IO23</text>
<text x="112.2" y="145.2">IO4</text>
<text x="112.2" y="147.2">IO15</text>
<text x="112.2" y="149.1">IO18</text>
<text x="151" y="144.4">IO4</text>
<text x="151" y="146.3">IO15</text>
<text x="151.4" y="148.3">IO18</text>
<text x="69.9" y="150.2">Y7</text>
<text x="69.9" y="156">RST</text>
<text x="100" y="156">IO2</text>
<text x="100.8" y="150.2">IO39</text>
<text x="112.2" y="151">IO23</text>
<text x="112.2" y="153">IO36</text>
<text x="112.2" y="154.9">IO39</text>
<text x="151" y="150.2">IO23</text>
<text x="151" y="154.1">IO39</text>
<text x="151" y="156">IO26</text>
<text x="151.6" y="152.1">IO36</text>
<text x="112.2" y="156.8">IO26</text>
<text x="112.2" y="160.7">IO14</text>
<text x="152.9" y="159.9">IO14</text>
</g>
<text font-size="1.7" fill="#003f00" x="158.4" y="76.5">ACM2012-2P</text>
<g font-size="1.4">
<text x="30.9" y="1.4">5</text>
<text x="88.9" y="1.4">4</text>
<text x="146.8" y="1.4">3</text>
<text x="204.7" y="1.4">2</text>
<text x="262.6" y="1.4">1</text>
<text x=".5" y="26.1">D</text>
<text x="292.1" y="26.1">D</text>
<text x=".5" y="71.9">C</text>
<text x="292.1" y="71.9">C</text>
<text x=".5" y="117.8">B</text>
<text x="292.1" y="117.8">B</text>
<text x=".5" y="163.6">A</text>
<text x="292.1" y="163.6">A</text>
<text x="30.9" y="186.8">5</text>
<text x="88.9" y="186.8">4</text>
<text x="146.8" y="186.8">3</text>
<text x="204.7" y="186.8">2</text>
<text x="262.6" y="186.8">1</text>
</g>
</svg>
